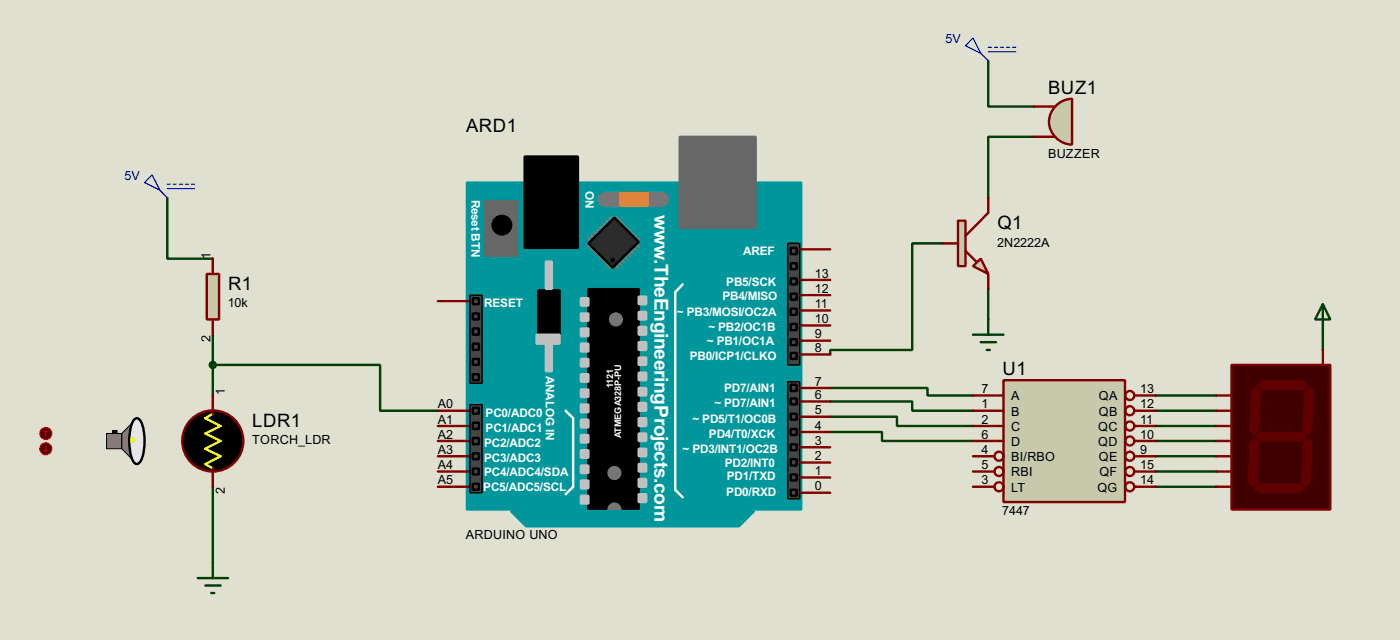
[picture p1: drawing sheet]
<svg xmlns="http://www.w3.org/2000/svg" width="234mm" height="107mm" viewBox="0 0 234 107" stroke-linecap="round" stroke-linejoin="round" font-family="sans-serif">
<path d="M0 0h233.8v106.8h-233.8z" fill="#e0e0d0"/>
<g fill="none" stroke="#004000" stroke-width=".4">
<path d="M165.1 10.2v7.6h7.7M28 33.1v10.1h7.6M172.8 22.9h-7.7v10.2M35.6 55.9v10.2M157.5 40.7h-5.1v17.8h-13.7v.7M165.1 48.3v5.1M221 55.9v2.6M35.6 61h27.9v7.6h9.7M138.7 64.8h16.3v1.3h7.6M138.7 67.1h13.7v1.5h10.2M138.7 69.6h11.2v1.6h12.7M138.7 72.2h8.7v1.5h15.2"/>
<path d="M193.1 66.1h10.1M193.1 68.6h10.1M193.1 71.2h10.1M193.1 73.7h10.1M193.1 76.2h10.1M193.1 78.8h10.1M35.6 81.3v12.7M193.1 81.3h10.1"/>
</g>
<path d="M78 30.5h55.9v54.6h-55.9z" fill="#00979c" stroke="#00979c" stroke-width=".4"/>
<g fill="#686767" stroke="#686767" stroke-width=".4">
<path d="M113.6 22.9h12.7v15.2h-12.7z"/>
<path d="M81.1 33.6h5.3v9.1h-5.3z"/>
</g>
<path d="M87.7 26.2h8.9v15.2h-8.9zM90 48.5h3.5v8.9h-3.5zM98.3 48.3h8.4v36.8h-8.4z" fill="#000" stroke="#000" stroke-width=".4"/>
<path d="M114.1 47.5l-1.3 1.3v33l1.3 1.3M94.5 68.6l1.3 1.3v11.4l-1.3 1.3" fill="none" stroke="#fff" stroke-width=".4"/>
<g fill="#c0c0c0" stroke="#c0c0c0" stroke-width=".4">
<path d="M106.7 49.6h1.3v1.2h-1.3z"/>
<path d="M106.7 52.1h1.3v1.3h-1.3z"/>
<path d="M106.7 54.6h1.3v1.3h-1.3z"/>
<path d="M106.7 57.2h1.3v1.3h-1.3z"/>
<path d="M106.7 59.7h1.3v1.3h-1.3z"/>
<path d="M106.7 62.3h1.3v1.2h-1.3z"/>
<path d="M106.7 64.8h1.3v1.3h-1.3z"/>
<path d="M106.7 67.3h1.3v1.3h-1.3z"/>
<path d="M106.7 69.9h1.3v1.3h-1.3z"/>
<path d="M106.7 72.4h1.3v1.3h-1.3z"/>
<path d="M106.7 75h1.3v1.2h-1.3z"/>
<path d="M106.7 77.5h1.3v1.3h-1.3z"/>
<path d="M106.7 80h1.3v1.3h-1.3z"/>
<path d="M106.7 82.6h1.3v1.3h-1.3z"/>
<path d="M97.1 49.8h1.2v1.3h-1.2z"/>
<path d="M97.1 52.4h1.2v1.2h-1.2z"/>
<path d="M97.1 54.9h1.2v1.3h-1.2z"/>
<path d="M97.1 57.4h1.2v1.3h-1.2z"/>
<path d="M97.1 60h1.2v1.2h-1.2z"/>
<path d="M97.1 62.5h1.2v1.3h-1.2z"/>
<path d="M97.1 65.1h1.2v1.2h-1.2z"/>
<path d="M97.1 67.6h1.2v1.3h-1.2z"/>
<path d="M97.1 70.1h1.2v1.3h-1.2z"/>
<path d="M97.1 72.7h1.2v1.2h-1.2z"/>
<path d="M97.1 75.2h1.2v1.3h-1.2z"/>
<path d="M97.1 77.8h1.2v1.2h-1.2z"/>
<path d="M97.1 80.3h1.2v1.3h-1.2z"/>
<path d="M97.1 82.8h1.2v1.3h-1.2z"/>
<path d="M89.7 55.9h3.8v1.5h-3.8z"/>
<path d="M91.2 43.7h1v4.6h-1z"/>
<path d="M91.2 57.4h1v4.6h-1z"/>
</g>
<circle cx="83.8" cy="37.6" r="1.55" fill="#000" stroke="#000" stroke-width=".4"/>
<path d="M101.1 33.3h9.4" fill="none" stroke="#757575" stroke-width="2.6"/>
<path d="M103.7 32.3h4.5v2h-4.5z" fill="#ff8000" stroke="#ff8000" stroke-width=".4"/>
<g fill="none" stroke="#808080" stroke-width=".45">
<path d="M98.3 39.9l.5 .5M98.8 39.4l.5 .5M99.3 38.9l.6 .5M99.9 38.4l.5 .5M100.4 37.9l.5 .5M100.9 37.4l.5 .5M101.4 36.9l.5 .5M101.9 36.4l.5 .5M103.2 36.4l-.5 .5M103.7 36.9l-.5 .5M104.2 37.4l-.5 .5M104.7 37.9l-.5 .5"/>
<path d="M105.2 38.4l-.5 .5M105.7 38.9l-.5 .5M106.2 39.4l-.5 .5M106.7 39.9l-.5 .5M98.8 40.7l-.5 .5M99.3 41.2l-.5 .5M99.9 41.7l-.6 .5M100.4 42.2l-.5 .5M100.9 42.7l-.5 .5M101.4 43.2l-.5 .5M101.9 43.7l-.5 .5M102.4 44.2l-.5 .5"/>
<path d="M102.7 44.2l.5 .5M103.2 43.7l.5 .5M103.7 43.2l.5 .5M104.2 42.7l.5 .5M104.7 42.2l.5 .5M105.2 41.7l.5 .5M105.7 41.2l.5 .5M106.2 40.7l.5 .5"/>
</g>
<path d="M98.3 40.7l4.4-4.3 4 4-4.3 4.3z" fill-rule="evenodd" fill="#2c2c2c" stroke="#000" stroke-width=".4"/>
<circle cx="102.3" cy="43.5" r=".3" fill="#000" stroke="#000" stroke-width=".17"/>
<path d="M131.6 40.7h2v20.3h-2z" fill="#464646" stroke="#000" stroke-width=".25"/>
<circle cx="102.6" cy="79" r="1.1" fill="#757575" stroke="#757575" stroke-width=".17"/>
<g fill="#464646" stroke="#000" stroke-width=".4">
<path d="M132.1 41.4h1v1.1h-1z"/>
<path d="M132.1 46.5h1v1h-1z"/>
<path d="M132.1 49.1h1v1h-1z"/>
<path d="M132.1 51.6h1v1h-1z"/>
<path d="M132.1 54.1h1v1.1h-1z"/>
<path d="M132.1 56.7h1v1h-1z"/>
<path d="M132.1 44h1v1h-1z"/>
<path d="M132.1 59h1v1h-1z"/>
</g>
<g fill="#757575" stroke="#757575" stroke-width=".17">
<circle cx="102.9" cy="53.4" r="1.1"/>
<circle cx="102.6" cy="85.1" r="1.1"/>
</g>
<path d="M85.4 85.4h40.6l-2.5 2.5h-35.6z" fill-rule="evenodd" fill="#00979c" stroke="#00979c" stroke-width=".4"/>
<g fill="#464646" stroke="#000" stroke-width=".25">
<path d="M78.5 49.3h2.1v14.7h-2.1z"/>
<path d="M131.6 63.8h2v19.5h-2z"/>
<path d="M78.5 67.6h2.1v14.7h-2.1z"/>
</g>
<g fill="#464646" stroke="#000" stroke-width=".4">
<path d="M79 52.4h1v1h-1z"/>
<path d="M79 57.4h1v1.1h-1z"/>
<path d="M79 62.5h1v1h-1z"/>
<path d="M79 60h1v1h-1z"/>
<path d="M79 54.9h1v1h-1z"/>
<path d="M79 49.8h1v1h-1z"/>
<path d="M132.1 64.3h1v1h-1z"/>
<path d="M132.1 66.6h1v1h-1z"/>
<path d="M132.1 69.1h1v1h-1z"/>
<path d="M132.1 71.7h1v1h-1z"/>
<path d="M132.1 74.2h1v1h-1z"/>
<path d="M132.1 76.7h1v1.1h-1z"/>
<path d="M132.1 79.3h1v1h-1z"/>
<path d="M132.1 81.8h1v1h-1z"/>
<path d="M79 68.1h1v1h-1z"/>
<path d="M79 70.6h1v1.1h-1z"/>
<path d="M79 73.2h1v1h-1z"/>
<path d="M79 75.7h1v1h-1z"/>
<path d="M79 78.3h1v1h-1z"/>
<path d="M79 80.8h1v1h-1z"/>
</g>
<g fill="none" stroke="#800000" stroke-width=".4">
<path d="M73.2 50.3h5.1M133.6 59.2h5.1M133.6 56.9h5.1M133.6 54.4h5.1M133.6 51.9h5.1M133.6 49.3h5.1M133.6 46.8h5.1M133.6 41.7h5.1M73.2 78.8h5.1M73.2 76.2h5.1M73.2 73.7h5.1M73.2 71.2h5.1"/>
<path d="M73.2 68.6h5.1M133.6 79.8h5.1M133.6 77.3h5.1M133.6 74.7h5.1M133.6 72.2h5.1M133.6 69.6h5.1M133.6 67.1h5.1M133.6 64.8h5.1M73.2 81.3h5.1M133.6 82.3h5.1"/>
</g>
<circle cx="35.5" cy="73.7" r="5.1" fill="#000" stroke="#800000" stroke-width=".4"/>
<g fill="#808080" stroke="#000" stroke-width=".17">
<path d="M17.8 72.4h2.6v2.6h-2.6z" fill-rule="evenodd"/>
<path d="M22.6 70a5.3 5.3 0 0 0-1 3.7 5.4 5.4 0 0 0 1 3.7l.3 .1-2.5-2.5v-2.6l2.5-2.5z" fill-rule="evenodd"/>
</g>
<path d="M22.6 70l.3-.1a1.58 1.58 0 0 1 1 1.4 9 9 0 0 1-.5 5.8l-.2 .3-.3 .1a1.59 1.59 0 0 1-1-1.4 9.1 9.1 0 0 1 .4-5.9z" fill-rule="evenodd" fill="#e6e6e6" stroke="#000" stroke-width=".4"/>
<path d="M21.9 73.2l.6 .1 .1 .1a.62 .62 0 0 1-.7 .5z" fill-rule="evenodd" fill="#ff0" stroke="#ff0" stroke-width=".17"/>
<path d="M18.8 71.9h.8v.5h-.8z" fill="#000" stroke="#000" stroke-width=".17"/>
<path d="M35.6 69.1l-1.3 .8 2.6 1.3-2.6 1.2 2.6 1.3-2.6 1.3 2.6 1.2-2.6 1.3 1.3 .8" fill="none" stroke="#f1fc27" stroke-width=".4"/>
<path d="M35.6 66.1v3M35.6 78.3v3" fill="none" stroke="#800000" stroke-width=".4"/>
<circle cx="7.6" cy="72.4" r="1" fill="#400000" stroke="#f00" stroke-width=".2"/>
<path d="M7.7 71.9l-.3 .3M7.7 71.9l.2 .3M7.7 71.9v1" fill="none" stroke="#f00" stroke-width=".2"/>
<circle cx="7.6" cy="75" r="1" fill="#400000" stroke="#f00" stroke-width=".2"/>
<path d="M7.4 75.2l.3 .3M7.7 74.5v1M7.9 75.2l-.2 .3" fill="none" stroke="#f00" stroke-width=".2"/>
<path d="M34.6 45.8h2v7.6h-2z" fill="#c8c8aa" stroke="#800000" stroke-width=".4"/>
<path d="M35.6 43.2v2.6M35.6 53.4v2.5" fill="none" stroke="#800000" stroke-width=".4"/>
<path d="M205.8 61h16.5v24.1h-16.5z" fill="#400000" stroke="#800000" stroke-width=".4"/>
<g fill="#600000" stroke="#600000" stroke-width=".17">
<path d="M210.1 64.3l.8-.8h6.8l.8 .8-.8 .8h-6.8z" fill-rule="evenodd"/>
<path d="M218 65.3l.7-.7 .8 .7-.3 6.6-.7 .8-.8-.8z" fill-rule="evenodd"/>
<path d="M209.8 72.9l.8-.7h6.9l.7 .7-.7 .8h-6.9z" fill-rule="evenodd"/>
<path d="M209.1 65.3l.7-.7 .8 .7-.3 6.6-.7 .8-.8-.8z" fill-rule="evenodd"/>
<path d="M217.7 73.9l.8-.7 .7 .7-.2 6.7-.8 .7-.7-.7z" fill-rule="evenodd"/>
<path d="M209.6 81.6l.7-.8h6.9l.8 .8-.8 .7h-6.9z" fill-rule="evenodd"/>
<path d="M208.8 73.9l.8-.7 .7 .7-.2 6.7-.8 .7-.7-.7z" fill-rule="evenodd"/>
</g>
<path d="M221 58.5v2.5M203.2 66.1h2.6M203.2 68.6h2.6M203.2 71.2h2.6M203.2 73.7h2.6M203.2 76.2h2.6M203.2 78.8h2.6M203.2 81.3h2.6" fill="none" stroke="#800000" stroke-width=".4"/>
<path d="M167.7 63.5h20.3v20.4h-20.3z" fill="#c8c8aa" stroke="#800000" stroke-width=".4"/>
<g fill="none" stroke="#800000" stroke-width=".4">
<path d="M162.6 66.1h5.1M162.6 68.6h5.1M162.6 71.2h5.1M162.6 73.7h5.1M162.6 76.2h3.6M162.6 78.8h3.6M189.5 66.1h3.6M189.5 68.6h3.6M189.5 71.2h3.6M189.5 73.7h3.6M189.5 76.2h3.6M189.5 78.8h3.6"/>
<path d="M162.6 81.3h3.6M189.5 81.3h3.6"/>
<circle cx="166.9" cy="76.2" r=".75"/>
<circle cx="166.9" cy="78.8" r=".75"/>
<circle cx="188.7" cy="71.2" r=".75"/>
<circle cx="188.7" cy="78.8" r=".75"/>
<circle cx="188.7" cy="68.6" r=".75"/>
<circle cx="188.7" cy="73.7" r=".75"/>
<circle cx="188.7" cy="76.2" r=".75"/>
<circle cx="188.7" cy="66.1" r=".75"/>
<circle cx="166.9" cy="81.3" r=".75"/>
<circle cx="188.7" cy="81.3" r=".75"/>
</g>
<path d="M221 50.8l1.3 2.6h-2.6zM221 50.8v5.1M33.1 96.6h5M34.3 97.8h2.6M35.3 99.1h.5M35.6 94v2.6" fill="none" stroke="#004000" stroke-width=".4"/>
<circle cx="35.5" cy="61" r=".5" fill="#004000" stroke="#004000" stroke-width=".4"/>
<path d="M25.4 29.2l1.3 2.6-2.5-1.3zM26.7 31.8l1.3 1.3M28 30.8h.5M28 31.5h4.5M29 30.8h.5M30 30.8h.5M31 30.8h.5M32 30.8h.5" fill="none" stroke="#0000c0" stroke-width=".2"/>
<path d="M176.4 17.7a3.8 3.8 0 0 1 2.7-1.2v7.7a3.8 3.8 0 0 1-3.5-2.4 3.8 3.8 0 0 1 .8-4.1z" fill-rule="evenodd" fill="#c8c8aa" stroke="#800000" stroke-width=".4"/>
<path d="M172.8 17.8h3.5M172.8 22.9h3.5" fill="none" stroke="#800000" stroke-width=".4"/>
<path d="M162.6 55.9h5.1M163.9 57.2h2.5M164.9 58.5h.5M165.1 53.4v2.5" fill="none" stroke="#004000" stroke-width=".4"/>
<path d="M162.6 44.5l1.3-1.3 1.2 2.6z" fill="#c8c8aa" stroke="#800000" stroke-width=".4"/>
<path d="M160.1 36.9h1.2v7.6h-1.2z" fill="#c8c8aa" stroke="#800000" stroke-width=".4"/>
<path d="M165.1 33.1v2.5l-3.8 3.8M157.5 40.7h2.6M161.3 41.9l1.8 1.8M165.1 45.8v2.5" fill="none" stroke="#800000" stroke-width=".4"/>
<path d="M162.6 6.4l1.3 2.5-2.6-1.2zM163.9 8.9l1.2 1.3M165.1 7.9h.5M165.1 8.7h4.6M166.2 7.9h.5M167.2 7.9h.5M168.2 7.9h.5M169.2 7.9h.5" fill="none" stroke="#0000c0" stroke-width=".2"/>
<g font-size="3.6" fill="#fff">
<text x="109.4" y="36" transform="rotate(90 109.4 36)">w</text>
<text x="109.4" y="43.2" transform="rotate(90 109.4 43.2)">.TheEngineeringProjects.com</text>
</g>
<g font-size="3.5">
<text x="175.1" y="15.7">BUZ1</text>
<text x="77.9" y="22">ARD1</text>
<text x="166.7" y="38.3">Q1</text>
<text x="38.1" y="48.5">R1</text>
<text x="167.5" y="62.7">U1</text>
<text x="42.2" y="71.3">LDR1</text>
</g>
<g font-size="2.4" fill="#0000c0">
<text x="158" y="7.2">5V</text>
<text x="20.8" y="30">5V</text>
</g>
<g font-size="2.4">
<text x="175.1" y="26.4">BUZZER</text>
<text x="166.6" y="41.2">2N2222A</text>
<text x="35.1" y="43.2" transform="rotate(-90 35.1 43.2)">1</text>
<text x="136.2" y="46.4">13</text>
<text x="38.1" y="51.4">10k</text>
<text x="136.2" y="54">10</text>
<text x="136.2" y="51.5">11</text>
<text x="136.2" y="48.9">12</text>
<text x="35.1" y="57.1" transform="rotate(-90 35.1 57.1)">2</text>
<text x="136.2" y="58.8">8</text>
<text x="136.2" y="56.5">9</text>
<text x="136.2" y="64.4">7</text>
<text x="164" y="65.7">7</text>
<text x="190.5" y="65.7">13</text>
<text x="37.6" y="66.1" transform="rotate(-90 37.6 66.1)">1</text>
<text x="73.1" y="70.8">A1</text>
<text x="73.1" y="68.2">A0</text>
<text x="136.2" y="71.8">4</text>
<text x="136.2" y="69.2">5</text>
<text x="136.2" y="66.7">6</text>
<text x="164" y="68.2">1</text>
<text x="164" y="70.8">2</text>
<text x="168.9" y="66.9">A</text>
<text x="168.9" y="69.4">B</text>
<text x="168.9" y="72">C</text>
<text x="183.5" y="72">QC</text>
<text x="183.6" y="66.9">QA</text>
<text x="183.6" y="69.4">QB</text>
<text x="190.5" y="68.2">12</text>
<text x="190.5" y="70.8">11</text>
<text x="42.1" y="74.2">TORCH_LDR</text>
<text x="73.1" y="75.8">A3</text>
<text x="73.1" y="73.3">A2</text>
<text x="136.2" y="76.9">2</text>
<text x="136.2" y="74.3">3</text>
<text x="164" y="73.3">6</text>
<text x="164" y="75.8">4</text>
<text x="168.9" y="74.5">D</text>
<text x="168.9" y="77">BI/RBO</text>
<text x="183.5" y="74.5">QD</text>
<text x="183.6" y="77">QE</text>
<text x="190.5" y="73.3">10</text>
<text x="190.5" y="75.8">9</text>
<text x="37.6" y="82.5" transform="rotate(-90 37.6 82.5)">2</text>
<text x="73.1" y="80.9">A5</text>
<text x="73.1" y="78.4">A4</text>
<text x="136.2" y="81.9">0</text>
<text x="136.2" y="79.4">1</text>
<text x="164" y="78.4">5</text>
<text x="164" y="80.9">3</text>
<text x="168.9" y="79.6">RBI</text>
<text x="168.9" y="82.1">LT</text>
<text x="183.3" y="82.1">QG</text>
<text x="183.7" y="79.6">QF</text>
<text x="190.5" y="78.4">15</text>
<text x="190.5" y="80.9">14</text>
<text x="167.5" y="86.1">7447</text>
<text x="77.8" y="90.1">ARDUINO UNO</text>
</g>
<g font-size="2.2" fill="#fff">
<text x="78.8" y="33.3" transform="rotate(90 78.8 33.3)">Reset BTN</text>
<text x="97.8" y="31.9" transform="rotate(90 97.8 31.9)">ON</text>
<text x="121.3" y="47.8">PB5/SCK</text>
<text x="124.1" y="42.7">AREF</text>
<text x="80.9" y="51.3">RESET</text>
<text x="113.1" y="52.9">~ PB3/MOSI/OC2A</text>
<text x="120.7" y="50.1">PB4/MISO</text>
<text x="118.1" y="57.7">~ PB1/OC1A</text>
<text x="118.4" y="55.4">~ PB2/OC1B</text>
<text x="91.2" y="62.7" transform="rotate(90 91.2 62.7)">ANALOG IN</text>
<text x="115.2" y="60.2">PB0/ICP1/CLKO</text>
<text x="121" y="65.6">PD7/AIN1</text>
<text x="81.1" y="69.6">PC0/ADC0</text>
<text x="115.7" y="70.6">~ PD5/T1/OC0B</text>
<text x="119.4" y="68.1">~ PD7/AIN1</text>
<text x="80.9" y="77.2">PC3/ADC3</text>
<text x="80.9" y="74.7">PC2/ADC2</text>
<text x="81.1" y="72.2">PC1/ADC1</text>
<text x="114.1" y="75.7">~ PD3/INT1/OC2B</text>
<text x="118.4" y="73.2">PD4/T0/XCK</text>
<text x="80.7" y="82.1">PC5/ADC5/SCL</text>
<text x="80.9" y="79.5">PC4/ADC4/SDA</text>
<text x="121.1" y="78">PD2/INT0</text>
<text x="121.3" y="82.8">PD0/RXD</text>
<text x="121.4" y="80.3">PD1/TXD</text>
</g>
<g font-size="1.7" fill="#fff">
<text x="102.5" y="64.8" transform="rotate(-90 102.5 64.8)">1121</text>
<text x="103.7" y="73.2" transform="rotate(-90 103.7 73.2)">ATMEGA328P-PU</text>
</g>
</svg>
